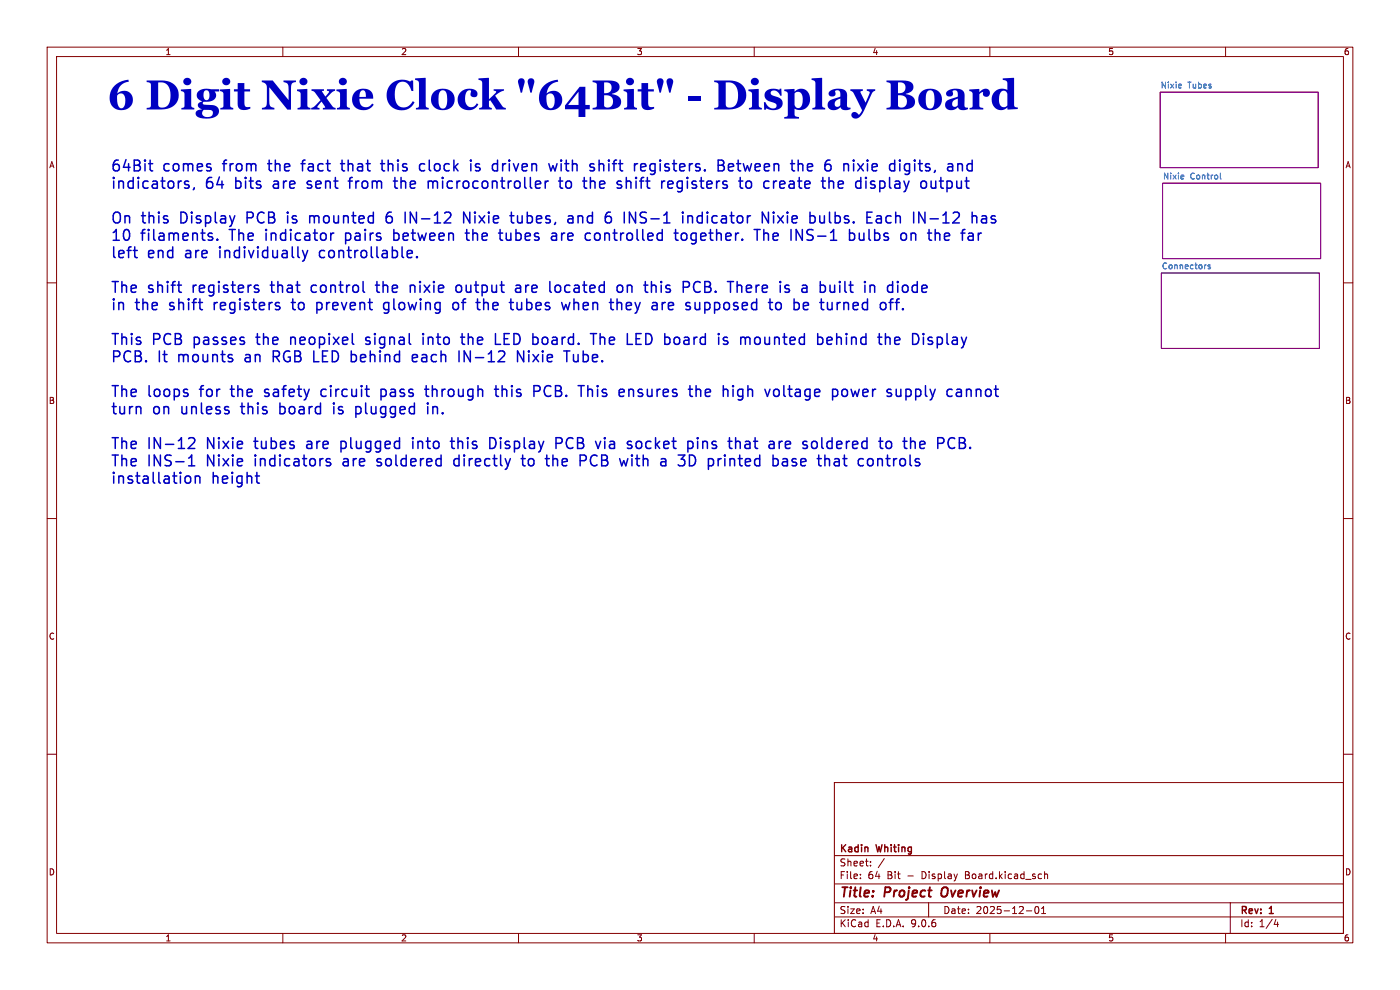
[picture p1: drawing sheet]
<svg xmlns="http://www.w3.org/2000/svg" width="297mm" height="210mm" viewBox="0 0 297 210" stroke-linecap="round" stroke-linejoin="round" font-family="sans-serif">
<g fill="none" stroke="#840000" stroke-width=".21">
<path d="M10 10h277v190h-277zM12 12h273v186h-273zM60 10v2M110 10v2M160 10v2M210 10v2M260 10v2M10 60h2M285 60h2M10 110h2M285 110h2M10 160h2"/>
<path d="M177 166h108v32h-108zM285 160h2M60 198v2M110 198v2M160 198v2M177 194.5h108M177 191.5h108M177 187.5h108M177 181.5h108M182.5 186.3v.1M182.5 185.5v.1M184.7 183.6v.1"/>
<path d="M184.7 182.8v.1M187.6 182.1l-1.3 2M197 191.5v3M210 198v2M217.7 193.2h1.2M219.7 192.4l.2-.1a.8 .8 0 0 1 .5 .7 .8 .8 0 0 1-.5 .8l-.4-.6zM221 193.8h.8M221 192.7l.4-.4v1.5M221.6 184.9v1.5M221.6 185.5l.2-.1 .4 .1v.9M260 198v2M261 191.5v6.5"/>
<path d="M270.7 195l-.4 1.1h.9M271 195.6v1"/>
</g>
<path d="M199.9 188.5a1.5 1.5 0 0 0 0 1.6" fill="none" stroke="#840000" stroke-width=".4"/>
<path d="M246.1 19.6h33.6v16h-33.6zM246.6 38.9h33.6v16h-33.6zM246.4 57.9h33.5v16h-33.5z" fill="none" stroke="#840084" stroke-width=".21"/>
<path d="M250.6 17.9v.2l-.6 .2M251.1 37.2v.2l-.6 .2M258.9 36.7v1.1l.2 .2M256.8 56.3l-.3-.1-.2 .2v.2l.5 .1v.3h-.5" fill="none" stroke="#008484" stroke-width=".21"/>
<g fill="none" stroke="#0000c2" stroke-width=".32">
<path d="M31.5 34.7h.9M31.8 34v1.9l.2 .2 .4 .1M40 38.5l-.5-.1-.4 .3 .2 .4 .7 .2 .1 .2-.1 .3-.2 .1-.7-.1M41.2 39.8l-.2 .5M63.9 34.7h.8M64.5 34l-.3 .3v1.9M65.2 39.8l.6 .1M65.5 38.4l-.3 .3 .1 .4 .2 .1M72.2 34.7h.9M72.6 34v1.9l.1 .2 .4 .1M73.9 38.4h.8M74.2 38v1.9"/>
<path d="M80.7 34.7h.9M81.1 34v1.9l.1 .2 .4 .1M83.4 38.4h.9M83.8 37.6v2l.1 .2 .4 .1M89.2 34.8l.2-.1 .7 .1M89.2 36.1l.2 .1 .7-.1M91.2 38.4h.3l.3 .3M91.8 38.7v1.2M92.7 38.5l-.5-.1-.4 .3M101.7 34.8l-.5-.1-.3 .4 .1 .3 .7 .2 .1 .2-.1 .3-.2 .1-.6-.1M106.6 34.7v1.5M107.3 34.7l-.4 .1-.3 .4"/>
<path d="M115.7 38.4v1.5M116.3 38.4l-.4 .1-.2 .3M118.2 34.7l-.5 1.5M118.5 38.4h.9M118.8 37.6v2l.1 .2 .5 .1M119 34v.2M119 34.7v1.5M119 34l-.1 .1 .1 .1M119 34l.2 .1-.2 .1M121 38.5a.62 .62 0 0 0-1 .3v.7a.62 .62 0 0 0 1 .3M125.6 38.4h.3l.3 .3v1.2M127.2 34.8l.2-.1 .6 .1 .1 1.4"/>
<path d="M133 38.5l.2-.1 .5 .1 .1 1.4M136.7 34.7l.2 .1 .1 .5-1.1 .2M136.9 36.1l-.2 .1M139 34.8l-.7-.1-.4 .5v.6l.2 .3 .2 .1 .7-.1M139 36.6a.62 .62 0 0 1-1 .3M142.7 39.8l-.7 .1M142.7 38.5l.1 .4-1.1 .3M143.8 38.6l-.2 .2 .2 .9 .3 .2h.4M154.5 35.5l1.1-.2-.1-.5-.6-.1-.4 .4 .1 1 .3 .1 .6-.1M156.3 34.7h.8M156.6 34v1.9l.1 .2 .4 .1M158.2 38.8a.62 .62 0 0 1 .6-.4 .62 .62 0 0 1 .6 .4v.7a.62 .62 0 0 1-.6 .5 .62 .62 0 0 1-.6-.5"/>
<path d="M165.7 38.4l.7 .1 .1 .4-1.1 .3M166.4 39.8l-.7 .1M171.3 35.1l.3-.4h.5l.3 .4v.2l-1.1 .2M171.3 35.9l.3 .3 .7-.1M177.8 39.2l1.1-.3-.1-.4-.6-.1-.4 .3 .1 1.1 .3 .1 .6-.1M179.4 34.7h.3l.3 .4v1.1M185.3 34.7l-.3 .4v.8l.3 .3M186.1 35.3l-1.1 .2M186.6 39.8l.3 .1 .6-.1M186.6 38.5l.3-.1 .6 .1M186.6 38.4v2.3M194 34v.2"/>
<path d="M194 34.7v1.5M194 34l-.1 .1 .1 .1M194 34l.2 .1-.2 .1M194.8 34.7h.9M195.1 34v1.9l.1 .2 .5 .1M199.6 37.6v2l.1 .2 .4 .1M200.9 39.8l.2 .1 .7-.1M200.9 38.4v2.3M205.6 34.7l.6 .1M206.2 36.1l-.6 .1M206.2 34v2.2M28.3 53.1h.8"/>
<path d="M28.6 54.3l.1 .2 .4 .1M44.3 50.1l.5 .1 .3 .3-.1 .4-.6 .1M46.1 50.8l.1 .1-.1 .1M46.1 50.8l-.1 .1 .1 .1M46.1 50.8v.2M61 45v.2M61 45.8v1.5M61 45l-.1 .1 .1 .1M61 45l.1 .1-.1 .1M64.2 53.1l.5 1.5M64.7 54.6l-.2 .6-.3 .2M65.3 53.1l-.6 1.5"/>
<path d="M65.7 45.8v1.5M66.6 45.9a.62 .62 0 0 0-.9 .1M68.2 53.1l-.4 .5v.6l.4 .4M70.8 49.4l-.5 .3M73.3 50.9l.7 .1M73.3 49.4v2.3M74 49.4l-.7 .2M80 59.7v2l.1 .2 .4 .1M83 45a.91 .91 0 0 0-1.1 1v.9l.2 .3 .7 .1 .3-.2 .1-.8-.2-.3-.6-.1-.5 .4M83.6 50.9l.2 .1 .6-.1M83.6 49.6l.2-.2 .6 .2M83.6 48.7v2.3"/>
<path d="M86.7 53.1l.7 .1 .1 .5-1.1 .2M87 47.3v-2.3l1.3 2.3M87.4 54.5l-.7 .1M88.5 54.4l.1 .1-.1 .1M88.5 54.4l-.2 .1 .2 .1M88.5 54.4v.2M98.7 49.4h.9M99 48.7v1.9l.1 .3 .5 .1M99.7 45v2.3l-1.3-2.3v2.3M100.8 45l-.2 .1 .2 .1M107.4 49.4v1.2l.1 .3 .5 .1M109.8 45.8l.1 1.4a.62 .62 0 0 0 .9-.1"/>
<path d="M110.8 45.8v1.5M116.6 59.7v2M117.7 49.4l.4 .4v1.2M118.1 50.9l-.8 .1M118.1 50l-.8 .1M119.2 49.4v1.6M119.4 49.6l-.2 .3M122.6 46a.57 .57 0 0 1 1 .1v1.2M122.6 45.8v1.5M127.1 49.6a.62 .62 0 0 0-1 .3v.6a.62 .62 0 0 0 1 .4M135.8 47.2l.3 .1 .8-.1M135.9 45.9l1 .4"/>
<path d="M136.9 59.7v2M137.1 45.1l-.9-.1-.3 .2M138.2 59.7v2.3M140.3 59.7v.2M140.3 59.7l-.1 .1 .1 .1M140.3 59.7l.1 .1-.1 .1M143 49.4h.9M143.3 48.7v1.9l.1 .3 .5 .1M143.8 40.6l.5 .1M144.6 49.7a.62 .62 0 0 1 .6-.3 .62 .62 0 0 1 .5 .5v.6a.62 .62 0 0 1-.6 .5 .62 .62 0 0 1-.6-.5zM146 45.9l.3-.1 .5 .1 .1 1.4M148.5 59.9a.79 .79 0 0 0-1.2 .2"/>
<path d="M149 45.9l-.7-.1-.4 .4v.7l.2 .3 .2 .1 .7-.1M149 45v2.3M162 49.7a.57 .57 0 0 1 1 .1v1.2M162 48.7v2.3M164.1 45v.2M164.1 45.8v1.5M164.1 45l-.1 .1 .1 .1M164.1 45l.1 .1-.1 .1M165 45.8l1.2 1.5M166.2 45.8l-1.2 1.5M167.1 45l-.2 .1 .2 .1M171.2 50.9l.3 .1 .8-.1"/>
<path d="M171.4 49.7l.9 .3M176 45v2l.3 .3M177.2 47.2l.6 .1M177.2 45v2.3M177.8 45.8l-.6 .1M178.2 59.7l-.2 .1M178.2 59.7l.1 .1M178.2 59.7v.2M179.2 59.7v2M182.3 49.4l.1 1.5a.62 .62 0 0 0 .9-.1M183.3 49.4v1.6M184.4 48.7v1.9l.3 .4"/>
<path d="M189 45.9l-.6-.1-.4 .4v.7l.2 .3 .2 .1 .6-.1M189.4 59.7v2.3M190 45v2.3M190.3 45.8l-.3 .2M194.6 59.7v2.3M197.1 48.7v1.9M198.4 48.7v2.3M200 47.3h1.3M200.7 45l-.7 .7M211.1 45.9l-.5-.1-.3 .3 .1 .3 .7 .2 .1 .3-.1 .3-.2 .1-.6-.1M37.6 60.5h.9M38.1 61.9l.4 .1"/>
<path d="M54.3 60.5l.5 .1M54.3 61.2l.5 .2 .1 .3-.3 .3h-.4M58 74.4v2.3M58 75.6h.8M61.7 71.5v1.6M61.8 64.2h.9M62 71.5l-.3 .2M62.1 63.4v2l.3 .3M66.5 60.5l-.5 .4v.7l.5 .4M67.2 64.3l.2-.1 .7 .1M67.2 64.2v2.3M67.2 65.6l.2 .1 .7-.1"/>
<path d="M75.4 75.3l.2 .3v.7l-.2 .3M77.6 72.9l.2 .2 .6-.2M78.4 71.6l-.5-.1-.3 .4 .1 .3 .7 .2M79.6 60.5h.9M82.5 64.3l-.7-.1-.4 .4v.7l.2 .3 .2 .1 .7-.1M82.5 64.2v1.8a.62 .62 0 0 1-1 .3M87 60.7a.57 .57 0 0 1 1 .1v1.2M87.6 75.3l-.1 .2 .1 1.1 .2 .1 .7-.1M88.5 75.3l.1 .5-1.1 .2M89.8 70.8v.2M89.8 71.5v1.6M89.8 70.8l-.1 .1 .1 .1"/>
<path d="M89.8 70.8l.1 .1-.1 .1M90.9 71.5v1.6M91.2 71.5l-.3 .2M96.2 64.4a.62 .62 0 0 1 .6-.2 .62 .62 0 0 1 .5 .4v.7a.62 .62 0 0 1-.6 .4 .62 .62 0 0 1-.6-.4zM96.7 60.9a.62 .62 0 0 1 .6-.4 .62 .62 0 0 1 .6 .4v.7a.62 .62 0 0 1-.6 .4 .62 .62 0 0 1-.6-.4M97.7 71.5h.9M98 72.7l.1 .2 .5 .2M98.5 76.7v-2.3l1.3 2.3M99.3 70.8v2.3M100 71.5l-.7 .2M102.7 64.3l-.1 .1M105.1 73.1h1.1"/>
<path d="M107 71.9h.7M108.1 70.8h-1.1v2.3h1.1M109.4 61.7l.3 .3 .7-.1M109.5 60.6l.2-.1 .6 .1 .1 1.4M110.4 61l-.7 .1-.3 .4M110.7 65.5a.62 .62 0 0 1-.9 .1M110.7 64.2v1.5M111.1 74.4v2.3l-1.3-2.3v2.3M111.5 60.5v1.5M111.8 60.6l-.3 .3M112.2 75.2v1.5M115.5 71.5l.5 .1"/>
<path d="M116 72.9l-.5 .2M118.2 60.5a.62 .62 0 0 1 .7 .4v.7a.62 .62 0 0 1-.7 .4M120.9 64.2l-.4 1.5M121.7 75.2l.1 1.4a.62 .62 0 0 0 .8-.1M121.8 63.4v2.3M122.6 64.3a.62 .62 0 0 0-.8 .1M122.6 75.2v1.5M127.3 71.7a.57 .57 0 0 1 1 .2v1.2M127.3 70.8v2.3M131.3 60.5a.62 .62 0 0 1 .8 .4v.7a.62 .62 0 0 1-.8 .4M133.1 60.7a.57 .57 0 0 1 1 .1v1.2M133.1 60.5v1.5"/>
<path d="M133.6 64.2h-.4l-.3 .3 .1 1.1 .6 .1M134 64.7l-1.1 .2M140.3 60.5v1.5M142.8 64.3l-.7-.1-.3 .3 .1 1.1 .2 .1 .7-.1M142.9 64.7l-1.1 .2M145.4 71.5l-.2 .1M145.4 72.2a.45 .45 0 0 0-.4 .4 .45 .45 0 0 0 .4 .5M147.3 61.7a.79 .79 0 0 0 1.2 .1M149.5 64.3l.2-.1 .7 .1M149.5 65.6l.2 .1 .7-.1M149.5 64.2v2.3M157.1 71.5v1.6"/>
<path d="M157.3 71.6l-.2 .1M158.3 61.7l.4 .3 .6-.1M159.3 60.6l-.6-.1-.4 .3M159.4 61l-1.1 .2M162.3 71.5v1.2l.3 .4M170.9 60.5l-.7 .1M171 61.1h-.6a.45 .45 0 0 0-.3 .5 .45 .45 0 0 0 .3 .4h.6M173.9 64.2h.9M175 60.7l.1 .2-.1 .9M177.5 71.7a.57 .57 0 0 1 1 .2v1.2M177.5 70.8v2.3M179.4 64.2h.3l.3 .3v1.2"/>
<path d="M180.1 60.5h.9M189.4 60.6l-.7-.1-.4 .4v.7l.2 .3 .2 .1 .7-.1M190.6 71.5l.2 .1 .1 .5-1.1 .2M190.8 72.9l-.2 .2M191.5 65.5l.2 .1-.2 .1M191.5 65.5l-.1 .1 .1 .1M191.5 65.5v.2M194.4 60.5l.2 .1M194.6 61.9l-.2 .1M199.1 71.5h.4l.4 .5-.1 .8-.3 .3h-.4M29.6 86.2l.3 .4v1.2M40 93.1l.3-.3 .8 .2a.62 .62 0 0 1 .1 .8l-1.3 1.3h1.4"/>
<path d="M40 98.8h1.3M40 97.2l.7-.7v2.3M56.1 84l.7 .1M56.5 82.6l-.4 .3 .1 .3 .3 .1M59.4 85.5v2.3M59.4 87.7l.6 .1M65.8 93.6l-.6 .1M65.9 94.3h-.5a.45 .45 0 0 0-.4 .4 .45 .45 0 0 0 .4 .4h.5M69 82.6h-.5l-.4 .4 .1 .9 .3 .2h.5M69.5 98.1l.6 .1 .1 .3-.4 .3h-.4M69.5 97.3l.6 .1M70.8 86.2v1.6"/>
<path d="M72.3 95l.3 .1 .6-.1M72.3 93.7l.3-.1 .6 .1M72.3 93.6v2.3M73.5 97.3l-.6 .1M73.7 97.9h-.6a.45 .45 0 0 0-.3 .5 .45 .45 0 0 0 .3 .4h.6M75.7 86.2h.5l.4 .5-.1 .9-.3 .2h-.5M80 98.7l.2 .1 .6-.1M80.1 97.4l-.1 .2 .1 .3 .7 .3M80.8 82.7l.7-.1 .4 .4v.7l-.2 .3-.2 .1-.7-.1M80.8 82.6v2.3M87.6 92.8v.3M87.6 93.6v1.5"/>
<path d="M87.6 92.8l-.1 .2 .1 .1M87.6 92.8l.1 .2-.1 .1M88.7 93.6v1.5M89 93.6l-.3 .2M90.1 82.6h.9M90.4 81.8v2M90.7 84.1h.3M90.7 86.2v1.6M90.7 85.5l.2 .1-.2 .1M91.7 81.8v2.3M91.8 86.2v1.6M92.2 86.2l-.4 .3"/>
<path d="M92.4 82.6l-.7 .2M95.5 93.6h.9M95.9 94.8l.1 .2 .4 .1M97.2 92.8v2.3M97.4 97.4l-.7-.1-.4 .4v.7l.2 .3 .2 .1 .7-.1M97.4 96.5v2.3M97.8 93.6l-.6 .2M104.5 92.8a1.23 1.23 0 0 1 .7 1.2 1.23 1.23 0 0 1-.7 1.1M104.9 82.6h.9M105.2 81.8v2l.1 .2 .5 .1M106.2 92.8l-.1 .2 .1 .1M106.2 92.8v.3"/>
<path d="M106.2 93.6v1.5M106.2 92.8l.1 .2-.1 .1M106.5 81.8v2.3M107.4 82.7a.62 .62 0 0 0-.9 .1M110.9 96.5v2l.1 .2 .4 .1M112.3 97.4l-.2 .3v.7a.62 .62 0 0 0 .7 .4M114.4 81.9a.62 .62 0 0 1 0 1M116.2 81.8a1.23 1.23 0 0 0-.8 1.1 1.23 1.23 0 0 0 .8 1.2M117.3 96.5v2.3M117.4 97.4l-.1 .1M118 92.8h.8a.62 .62 0 0 1 .5 .6 .62 .62 0 0 1-.5 .6h-.8M120.9 92.8a1.23 1.23 0 0 0-.8 1.2 1.23 1.23 0 0 0 .8 1.1"/>
<path d="M125 82.6h.4l.3 .3v1.2M125.5 96.9a1.32 1.32 0 0 0 .5 1.9M130 93.6l-.6 .1M130.1 94.3h-.5a.45 .45 0 0 0-.3 .4 .45 .45 0 0 0 .3 .4h.5M134.1 82.6l.3 .3v1.2M135.7 93.6l.4 .4v.7l-.4 .4M143.9 98.6l.1 .1M145.3 96.5l-.8 .9M146.3 96.5v2.3M146.4 81.8v2M147.7 81.8v2.3M148.3 82.6l.4 .3v1.2"/>
<path d="M149.1 93.8a.57 .57 0 0 1 1 .1v1.2M149.1 93.6v1.5M150.6 82.7l-.6-.1-.4 .3 .1 1.1 .3 .1 .6-.1M150.7 83.1l-1.1 .2M154.9 97.3v1.5M155 97.4l-.1 .1M156.9 82.6l.7 .1M157.6 84l-.7 .1M157.6 82.6v1.8a.62 .62 0 0 1-.8 .5M158.1 93.7l.2-.1 .7 .1 .1 1.4M159.1 94.2l-.8 .1a.45 .45 0 0 0-.3 .4 .45 .45 0 0 0 .3 .4l.8-.1M166.3 97.3h.4l.4 .3v1.2"/>
<path d="M166.3 81.8v2l.3 .3M166.7 93.7l.7-.1 .2 .1 .1 .5-1.1 .2M166.7 95l.2 .1 .7-.1M167.1 98.7l-.8 .1M167.1 97.8l-.8 .1M167.2 82.6h.8M167.5 81.8l.1 2.2M168.9 97.4l-.5-.1-.4 .3 .1 .3 .8 .3 .1 .2-.1 .3-.2 .1-.7-.1M174.3 92.8v2M176.3 93.6h-.4l-.5 .4 .1 .9 .4 .2h.4M178.8 97.3h.9M179.1 96.5v2l.4 .3"/>
<path d="M180.5 82.6l.5 1.5 .4-1.1 .5 1.1 .4-1.5M186.5 97.3h.4l.3 .3v1.2M188 97.3h.8M188.3 96.5l.1 2.2M191.5 93.6h.9M191.9 92.8v2l.1 .2 .4 .1M193.1 82.7l.2 .3v.7l-.2 .3M194.3 82.6v2.3M194.3 84l.2 .1M194.5 82.6l-.2 .1M205.7 82.6l.3 .3v1.2M205.8 94.9l.1 .1-.1 .1"/>
<path d="M205.8 94.9l-.1 .1 .1 .1M205.8 94.9v.2M207.1 82.6v1.5M207.8 82.6l-.7 .2M39.3 101.4a.62 .62 0 0 1 .6-.5 .62 .62 0 0 1 .5 .5v.7a.62 .62 0 0 1-.5 .4 .62 .62 0 0 1-.6-.4M41.4 101.2a.57 .57 0 0 1 1 .1v1.2M41.4 101v1.5M54.2 101h.8M54.6 102.4l.4 .1"/>
</g>
<g fill="#0000c2">
<path d="M141.6 16.8a.73 .73 0 0 1 .9-.1 .73 .73 0 0 1 .3 .9l-.5 2.1h-.3l-.4-1.5a1.27 1.27 0 0 1 0-1.4z"/>
<path d="M212.7 16.6h2.4l.1 5.8 .2 .3 .5 .1v.3l-2.1 .2-.1-.5a1.98 1.98 0 0 1-2.3 .4 1.98 1.98 0 0 1-1-2.1h1.5a1.25 1.25 0 0 0 1.3 1.6l.5-.3v-2.5a.83 .83 0 0 0-.9-.7 .83 .83 0 0 0-.7 .9l-.2 1h-1.5a2.23 2.23 0 0 1 3.3-2l-.1-1.7-.3-.3-.6-.1z"/>
</g>
<g font-size="8.8" fill="#0000c2">
<text x="22.8" y="25.7">6 Digit Nixie Clock &quot;64Bit&quot;</text>
<text x="145.6" y="25.7">- Display Board</text>
</g>
<g font-size="3.2" fill="#0000c2">
<text x="23.4" y="36.8">64Bit</text>
<text x="23.4" y="40.5">indicators,</text>
<text x="34.6" y="36.8">comes</text>
<text x="43.7" y="40.5">64</text>
<text x="47.8" y="36.8">from</text>
<text x="50.3" y="40.5">bits</text>
<text x="57.8" y="36.8">the</text>
<text x="58.8" y="40.5">are</text>
<text x="65.4" y="36.8">fact</text>
<text x="66.5" y="40.5">sent</text>
<text x="74.3" y="36.8">that</text>
<text x="75.9" y="40.5">from</text>
<text x="83.3" y="36.8">this</text>
<text x="86" y="40.5">the</text>
<text x="91.8" y="36.8">clock</text>
<text x="93.6" y="40.5">microcontroller</text>
<text x="103.1" y="36.8">is</text>
<text x="108.3" y="36.8">driven</text>
<text x="120.9" y="36.8">with</text>
<text x="122" y="40.5">to</text>
<text x="127.6" y="40.5">the</text>
<text x="129.9" y="36.8">shift</text>
<text x="135.2" y="40.5">shift</text>
<text x="139.8" y="36.8">registers.</text>
<text x="145.1" y="40.5">registers</text>
<text x="158" y="36.8">Between</text>
<text x="162.2" y="40.5">to</text>
<text x="167.8" y="40.5">create</text>
<text x="174.2" y="36.8">the</text>
<text x="180.7" y="40.5">the</text>
<text x="181.8" y="36.8">6</text>
<text x="186.2" y="36.8">nixie</text>
<text x="188.3" y="40.5">display</text>
<text x="196.5" y="36.8">digits,</text>
<text x="202.6" y="40.5">output</text>
<text x="23.4" y="47.9">On</text>
<text x="30.1" y="47.9">this</text>
<text x="38.6" y="47.9">Display</text>
<text x="53.2" y="47.9">PCB</text>
<text x="62.3" y="47.9">is</text>
<text x="67.4" y="47.9">mounted</text>
<text x="84.3" y="47.9">6</text>
<text x="88.7" y="47.9">IN-12</text>
<text x="101.6" y="47.9">Nixie</text>
<text x="112.2" y="47.9">tubes,</text>
<text x="124.8" y="47.9">and</text>
<text x="133.2" y="47.9">6</text>
<text x="137.6" y="47.9">INS-1</text>
<text x="150.5" y="47.9">indicator</text>
<text x="167.9" y="47.9">Nixie</text>
<text x="178.5" y="47.9">bulbs.</text>
<text x="191.1" y="47.9">Each</text>
<text x="201.5" y="47.9">IN-12</text>
<text x="23.4" y="51.5">10</text>
<text x="30" y="51.5">filaments.</text>
<text x="49.2" y="51.5">The</text>
<text x="57.2" y="51.5">indicator</text>
<text x="74.6" y="51.5">pairs</text>
<text x="85.3" y="51.5">between</text>
<text x="101.2" y="51.5">the</text>
<text x="108.8" y="51.5">tubes</text>
<text x="120.3" y="51.5">are</text>
<text x="128" y="51.5">controlled</text>
<text x="147.5" y="51.5">together.</text>
<text x="165" y="51.5">The</text>
<text x="173" y="51.5">INS-1</text>
<text x="185.9" y="51.5">bulbs</text>
<text x="197.4" y="51.5">on</text>
<text x="203.8" y="51.5">the</text>
<text x="23.4" y="55.2">left</text>
<text x="31.4" y="55.2">end</text>
<text x="39.7" y="55.2">are</text>
<text x="47.4" y="55.2">individually</text>
<text x="69.1" y="55.2">controllable.</text>
<text x="23.4" y="62.6">The</text>
<text x="31.4" y="62.6">shift</text>
<text x="41.2" y="62.6">registers</text>
<text x="58.4" y="62.6">that</text>
<text x="67.4" y="62.6">control</text>
<text x="81.7" y="62.6">the</text>
<text x="89.3" y="62.6">nixie</text>
<text x="99.6" y="62.6">output</text>
<text x="112.7" y="62.6">are</text>
<text x="120.4" y="62.6">located</text>
<text x="135.2" y="62.6">on</text>
<text x="141.6" y="62.6">this</text>
<text x="150.1" y="62.6">PCB.</text>
<text x="160.3" y="62.6">There</text>
<text x="171.7" y="62.6">is</text>
<text x="176.9" y="62.6">a</text>
<text x="181.2" y="62.6">built</text>
<text x="191.2" y="62.6">in</text>
<text x="196.6" y="62.6">diode</text>
<text x="23.4" y="66.3">in</text>
<text x="28.8" y="66.3">the</text>
<text x="36.3" y="66.3">shift</text>
<text x="46.2" y="66.3">registers</text>
<text x="63.3" y="66.3">to</text>
<text x="69" y="66.3">prevent</text>
<text x="83.7" y="66.3">glowing</text>
<text x="98.9" y="66.3">of</text>
<text x="104.5" y="66.3">the</text>
<text x="112.1" y="66.3">tubes</text>
<text x="123.6" y="66.3">when</text>
<text x="134.3" y="66.3">they</text>
<text x="143.6" y="66.3">are</text>
<text x="151.3" y="66.3">supposed</text>
<text x="169.5" y="66.3">to</text>
<text x="175.1" y="66.3">be</text>
<text x="181.4" y="66.3">turned</text>
<text x="23.4" y="73.6">This</text>
<text x="23.4" y="77.3">PCB.</text>
<text x="32.4" y="73.6">PCB</text>
<text x="33.6" y="77.3">It</text>
<text x="38.2" y="77.3">mounts</text>
<text x="41.4" y="73.6">passes</text>
<text x="52.8" y="77.3">an</text>
<text x="55.3" y="73.6">the</text>
<text x="59.2" y="77.3">RGB LED</text>
<text x="62.9" y="73.6">neopixel</text>
<text x="76.7" y="77.3">behind</text>
<text x="79.4" y="73.6">signal</text>
<text x="90.3" y="77.3">each</text>
<text x="92" y="73.6">into</text>
<text x="100.6" y="77.3">IN-12</text>
<text x="100.7" y="73.6">the</text>
<text x="108.3" y="73.6">LED</text>
<text x="113.5" y="77.3">Nixie</text>
<text x="116.8" y="73.6">board.</text>
<text x="124.1" y="77.3">Tube.</text>
<text x="129.8" y="73.6">The</text>
<text x="137.8" y="73.6">LED</text>
<text x="146.2" y="73.6">board</text>
<text x="158.2" y="73.6">is</text>
<text x="163.3" y="73.6">mounted</text>
<text x="180.2" y="73.6">behind</text>
<text x="193.7" y="73.6">the</text>
<text x="201.3" y="73.6">Display</text>
<text x="23.4" y="84.7">The</text>
<text x="23.4" y="88.4">turn</text>
<text x="31.4" y="84.7">loops</text>
<text x="32.5" y="88.4">on</text>
<text x="38.8" y="88.4">unless</text>
<text x="42.9" y="84.7">for</text>
<text x="49.9" y="84.7">the</text>
<text x="52.1" y="88.4">this</text>
<text x="57.5" y="84.7">safety</text>
<text x="60.6" y="88.4">board</text>
<text x="69.9" y="84.7">circuit</text>
<text x="72.5" y="88.4">is</text>
<text x="77.7" y="88.4">plugged</text>
<text x="83.1" y="84.7">pass</text>
<text x="93.1" y="84.7">through</text>
<text x="93.5" y="88.4">in.</text>
<text x="108.4" y="84.7">this</text>
<text x="117" y="84.7">PCB.</text>
<text x="127.2" y="84.7">This</text>
<text x="136.2" y="84.7">ensures</text>
<text x="151.6" y="84.7">the</text>
<text x="159.1" y="84.7">high</text>
<text x="168.7" y="84.7">voltage</text>
<text x="183.3" y="84.7">power</text>
<text x="195.5" y="84.7">supply</text>
<text x="208.7" y="84.7">cannot</text>
<text x="23.4" y="95.7">The</text>
<text x="31.4" y="95.7">IN-12</text>
<text x="44.3" y="95.7">Nixie</text>
<text x="54.9" y="95.7">tubes</text>
<text x="66.4" y="95.7">are</text>
<text x="74.1" y="95.7">plugged</text>
<text x="89.8" y="95.7">into</text>
<text x="98.6" y="95.7">this</text>
<text x="107.1" y="95.7">Display</text>
<text x="121.7" y="95.7">PCB</text>
<text x="130.8" y="95.7">via</text>
<text x="137.9" y="95.7">socket</text>
<text x="151.1" y="95.7">pins</text>
<text x="160.4" y="95.7">that</text>
<text x="169.4" y="95.7">are</text>
<text x="177.1" y="95.7">soldered</text>
<text x="193.9" y="95.7">to</text>
<text x="199.5" y="95.7">the</text>
<text x="23.4" y="99.4">The</text>
<text x="31.4" y="99.4">INS-1</text>
<text x="44.3" y="99.4">Nixie</text>
<text x="54.9" y="99.4">indicators</text>
<text x="74.1" y="99.4">are</text>
<text x="81.8" y="99.4">soldered</text>
<text x="98.6" y="99.4">directly</text>
<text x="113.6" y="99.4">to</text>
<text x="119.2" y="99.4">the</text>
<text x="126.8" y="99.4">PCB</text>
<text x="135.9" y="99.4">with</text>
<text x="145" y="99.4">a</text>
<text x="149.3" y="99.4">3D</text>
<text x="156" y="99.4">printed</text>
<text x="170.2" y="99.4">base</text>
<text x="180.4" y="99.4">that</text>
<text x="189.4" y="99.4">controls</text>
<text x="23.4" y="103.1">installation</text>
<text x="45" y="103.1">height</text>
</g>
<g font-size="2.8" fill="#840000">
<text x="178" y="190.9">Title:</text>
<text x="187.7" y="190.9">Project</text>
<text x="200.6" y="190.9">Overview</text>
</g>
<g font-size="2.1" fill="#840000">
<text x="178" y="184">Sheet:</text>
<text x="178" y="181.2">Kadin</text>
<text x="186" y="181.2">Whiting</text>
<text x="178" y="186.7">File:</text>
<text x="184.1" y="186.7">64</text>
<text x="188.2" y="186.7">Bit</text>
<text x="192.6" y="186.7">-</text>
<text x="195.8" y="186.7">Display</text>
<text x="205.1" y="186.7">Board.kicad_sch</text>
<text x="178" y="196.9">KiCad</text>
<text x="178" y="194.1">Size:</text>
<text x="184.7" y="194.1">A4</text>
<text x="185.7" y="196.9">E.D.A.</text>
<text x="193.3" y="196.9">9.0.6</text>
<text x="200" y="194.1">Date:</text>
<text x="207" y="194.1">2025-12-01</text>
<text x="263" y="194.3">Rev:</text>
<text x="263" y="196.9">Id:</text>
<text x="267.1" y="196.9">1/4</text>
<text x="269.4" y="194.3">1</text>
</g>
<g font-size="1.8" fill="#840000">
<text x="35" y="11.9">1</text>
<text x="85" y="11.9">2</text>
<text x="135" y="11.9">3</text>
<text x="185" y="11.9">4</text>
<text x="235" y="11.9">5</text>
<text x="285" y="11.9">6</text>
<text x="10.3" y="35.9">A</text>
<text x="285.3" y="35.9">A</text>
<text x="10.3" y="85.9">B</text>
<text x="285.3" y="85.9">B</text>
<text x="10.3" y="135.9">C</text>
<text x="285.3" y="135.9">C</text>
<text x="10.3" y="185.9">D</text>
<text x="285.3" y="185.9">D</text>
<text x="35" y="199.9">1</text>
<text x="85" y="199.9">2</text>
<text x="135" y="199.9">3</text>
<text x="185" y="199.9">4</text>
<text x="235" y="199.9">5</text>
<text x="285" y="199.9">6</text>
</g>
<g font-size="1.8" fill="#008484">
<text x="246.1" y="18.8">Nixie</text>
<text x="252" y="18.8">Tubes</text>
<text x="246.6" y="38.2">Nixie</text>
<text x="252.5" y="38.2">Control</text>
<text x="246.4" y="57.2">Connectors</text>
</g>
</svg>
